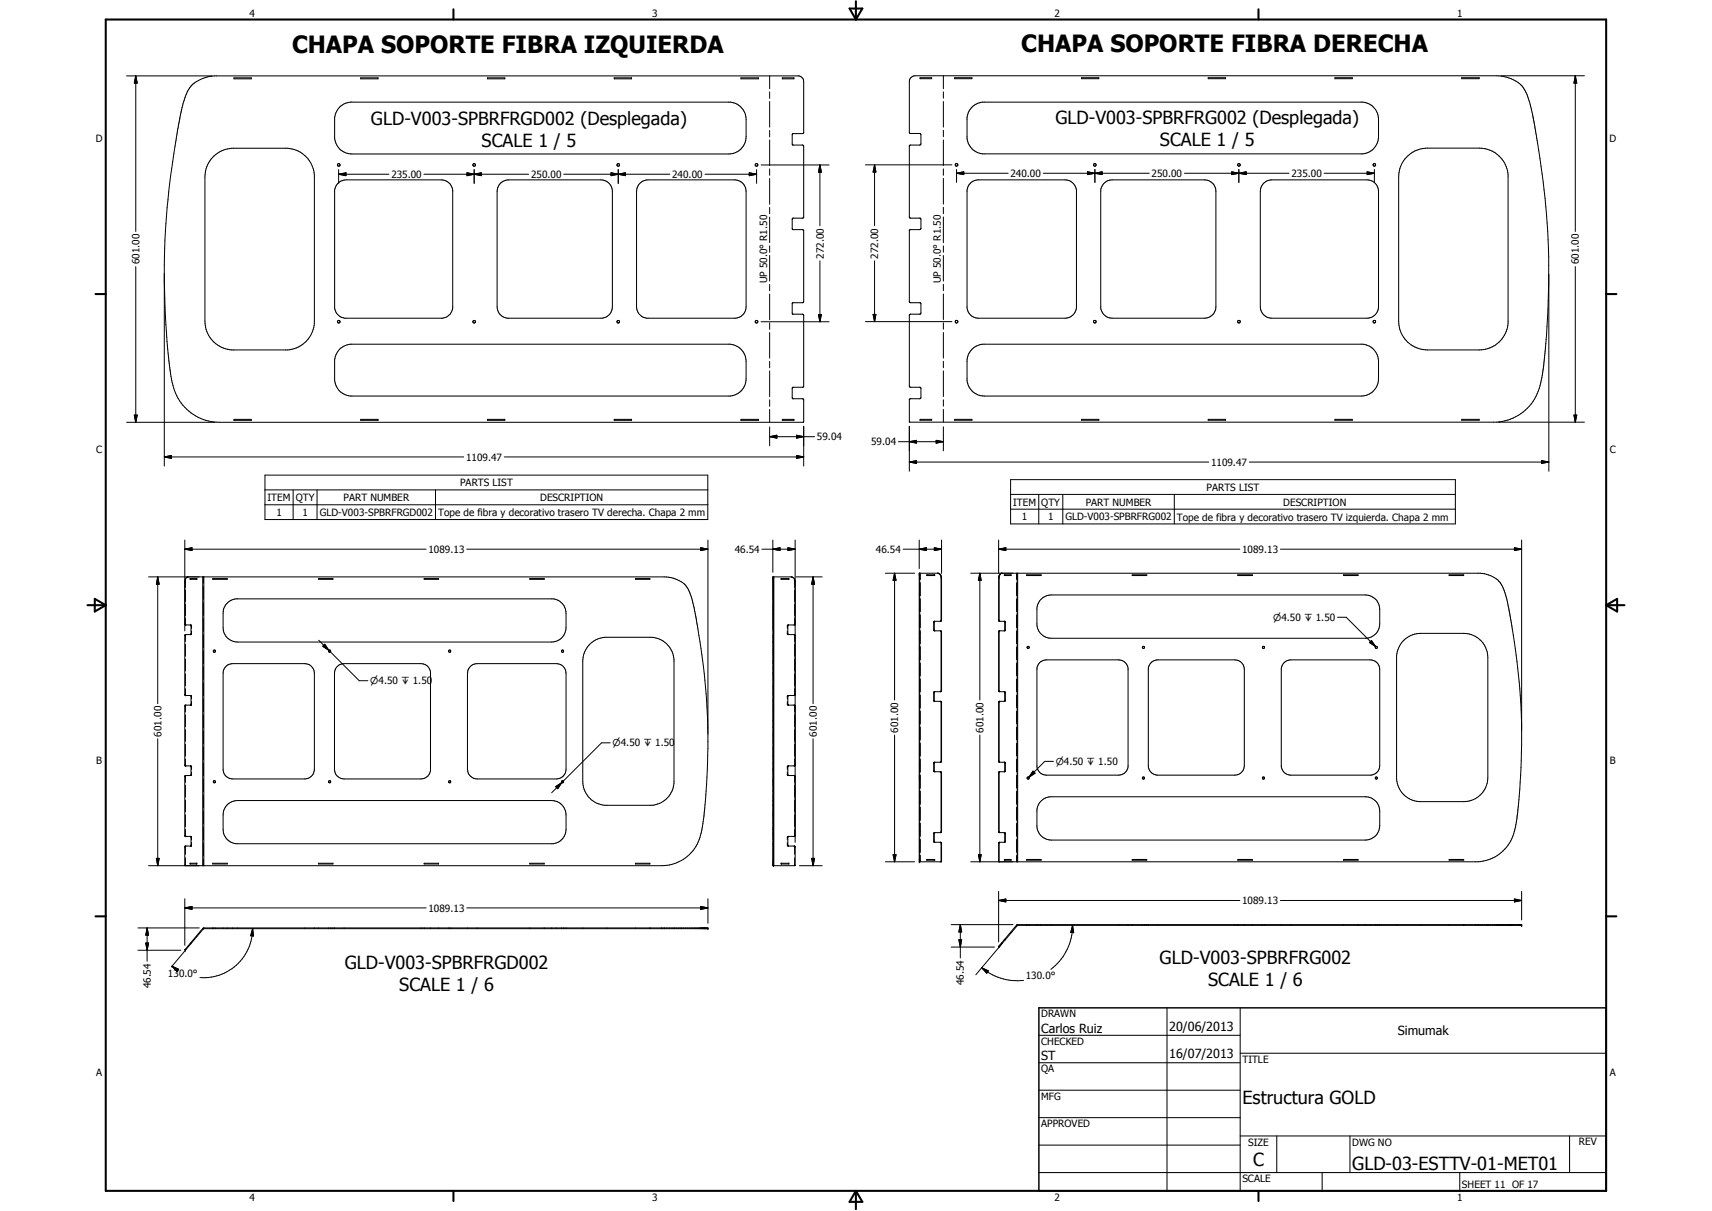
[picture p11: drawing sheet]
<svg xmlns="http://www.w3.org/2000/svg" width="594mm" height="420mm" viewBox="0 0 594 420" stroke-linecap="round" stroke-linejoin="round" font-family="sans-serif">
<g fill="none" stroke="#000" stroke-width=".35">
<path d="M43.9 26.3h29.7M47.1 26.3l.5 2.5h-1zM47.1 26.3v54M73.5 26.4l203.7-.1 .7 .3 .7 .7 .3 1v17.8l-.4 .3h-3.5l-.1 3.7 .3 .2h3.4l.3 .3v24.8l-.3 .3h-3.6l-.1 3.7 .3 .3h3.3l.4 .3v24.8l-.3 .2-3.6 .1-.1 3.7 .3 .2h3.3l.4 .3v24.8l-.3 .3h-3.6l-.1 3.7 .3 .2h3.3l.4 .3-.1 7.8M73.5 26.4a10 10 0 0 0-8.5 5.5 82.8 82.8 0 0 0-4 17.4l-.3 1.4a277.8 277.8 0 0 0-3.7 41.2v69.8M81.2 27h6v.3h-6zM117.8 37.2l2-1.3 1.7-.5h132a6.1 6.1 0 0 1 5.4 6v6a6 6 0 0 1-6 6h-130.8a6 6 0 0 1-6-5.4v-7.2l.5-1.7zM125.2 27h6v.3h-6zM169.2 27h6v.3h-6zM213.1 27h6.1v.3h-6.1zM257.1 27h6.1v.3h-6.1zM267.1 26.3v4.5"/>
<path d="M267.1 31.9v2.2M267.1 35.2v8.9M271.5 27h4v.3h-4zM319.3 27h4v.3h-4zM327.4 26.3v4.5M327.4 31.9v2.2M327.4 35.2v8.9M331.3 27h6v.3h-6zM337.7 36.7l1.6-.8 1.6-.5h132a6.1 6.1 0 0 1 5.5 6v6a6.1 6.1 0 0 1-5.5 6h-132a5.9 5.9 0 0 1-5.3-5.4v-7.2a6.1 6.1 0 0 1 2.1-4.1zM375.3 27h6v.3h-6zM419.3 27h6v.3h-6zM463.2 27h6.1v.3h-6.1z"/>
<path d="M507.2 27h6.1v.3h-6.1zM520.9 26.3h28.9M546.6 26.3l.5 2.5h-.9zM546.6 26.3v54M73.8 54.6a9.9 9.9 0 0 1 6.6-3.2h19.5a10.1 10.1 0 0 1 9.2 9.3v51.5a10.1 10.1 0 0 1-9.2 9.2h-19.5a10 10 0 0 1-9.3-10v-50a9.7 9.7 0 0 1 2.7-6.8zM117.5 58.8v4.8M162 59.9l2.5 .6-2.5 .5zM162 59.9l5 1.1v-1.1l-5 1.1zM164.5 58.8v4.8M212 59.9l2.5 .6-2.5 .5zM212 59.9l5 1.1v-1.1l-5 1.1zM214.5 58.8v4.8"/>
<path d="M260 59.9l2.5 .6-2.5 .5zM262.5 58.8v4.8M264.1 57.2h23.6M267.1 45.3v2.2M267.1 48.6v8.9M267.1 58.6v2.2M284.5 57.2l.5 2.5h-1zM284.5 57.2v21.1M300.3 57.2h30M303.5 57.2l.4 2.5h-.9zM303.5 57.2v21.1M327.4 45.2v2.3"/>
<path d="M327.4 48.6v8.8M327.4 58.6v2.2M331.9 58.8v4.5M377.4 59.6l2.5 .5-2.5 .5zM379.9 58.8v4.5M427.4 59.6l2.5 .5-2.5 .5zM429.9 58.8v4.5M474.4 59.6l2.5 .5-2.5 .5zM476.9 58.8v4.5M488 54.6a10.3 10.3 0 0 1 7.3-3.2h18a10.1 10.1 0 0 1 10 9.3v51.4a10.1 10.1 0 0 1-10 9.3h-18a10 10 0 0 1-10-10v-50a9.8 9.8 0 0 1 2.7-6.8zM117.1 63.8l1.1-.9 1.9-.5h33a4.1 4.1 0 0 1 4 3.6v40.9a4 4 0 0 1-3.5 3.5h-34a4.2 4.2 0 0 1-3.5-3.5v-40.9zM117.5 60.5l2.6-.6v1.1z"/>
<path d="M117.5 60.5h17.5M147.1 60.5h36.3M164.5 60.5l2.5-.6v1.1zM173.9 63.4l1.2-.7 1.4-.3h32a4 4 0 0 1 4 4v40a4 4 0 0 1-3.5 4h-33a4 4 0 0 1-3.5-4v-40l.3-1.4zM195.6 60.5h36.8M214.5 60.5l2.5-.6v1.1zM221.9 63.8l1.1-.9 1.9-.5h30a4 4 0 0 1 4 4v40a4 4 0 0 1-3.5 4h-31a4 4 0 0 1-3.5-4v-40l.2-1.4zM244.6 60.5h17.9M267.1 61.9v9M267.1 72v2.2M267.1 75.3v8.9M327.4 61.9v8.9"/>
<path d="M327.4 71.9v2.3M327.4 75.3v8.9M331.9 60.1l2.5-.5v1zM331.9 60.1h17.9M336.9 63.4l1.3-.7 1.3-.3h30.1a4.1 4.1 0 0 1 3.9 3.5v41a4.1 4.1 0 0 1-3.9 3.5h-30.1a4 4 0 0 1-3.9-3.5v-41l.4-1.3zM362 60.1h36.8M379.9 60.1l2.5-.5v1zM382.9 63.8l1.6-1.1 1.4-.3h32.1a4 4 0 0 1 3.9 4v40a4 4 0 0 1-3.9 4h-32.1a4.1 4.1 0 0 1-3.9-3.5v-41zM411 60.1h36.3M429.9 60.1l2.5-.5v1zM438.4 63.8l1.5-1.1 1.4-.3h33a4 4 0 0 1 4.1 4v40a4 4 0 0 1-4.1 4h-33a4 4 0 0 1-4-4v-40l.3-1.4zM459.5 60.1h17.4"/>
<path d="M47.1 92.5v54M57 97.7l.3 9a207.6 207.6 0 0 0 1.9 22.7 18.2 18.2 0 0 0 10.4 15.8l2.8 .9 3.8 .4h202.6M267.1 85.3v2.2M267.1 88.6v8.9M267.1 98.7v2.2M284.5 90.5v21.1M303.5 90.5v21.1M327.4 85.3v2.2M327.4 88.6v8.9M327.4 98.6v2.3M537.4 98.1l-.7 18.2-.9 9.4a32.9 32.9 0 0 1-3.8 13.6 16.6 16.6 0 0 1-12.7 7.2h-203.6l-.2-7.9 .3-.3h3.6l.2-3.6-.3-.3h-3.4l-.4-.3v-24.8l.3-.3 3.6-.1 .2-3.5-.3-.4h-3.4l-.4-.3v-24.8l.3-.2 3.6-.1 .2-3.5-.3-.4h-3.4l-.4-.3v-24.8l.3-.3 3.6-.1 .2-3.5-.5-.4h-3.3l-.3-.2v-17.8a2 2 0 0 1 2-2h201.8a11 11 0 0 1 10 5.3 70.8 70.8 0 0 1 4 16.4l.1 .7a274.6 274.6 0 0 1 4 40.5l.1 74.3M546.6 92.5v54"/>
<path d="M264.1 111.6h23.6M267.1 102v8.9M267.1 112v2.3M267.1 115.4v8.8M284 109.1h1l-.5 2.5zM300.3 111.6h30M303 109.1h.9l-.4 2.5zM327.4 102v8.9M327.4 112v2.2M327.4 115.4v8.8M117.8 121.2l2-1.3 1.7-.5h132a6.1 6.1 0 0 1 5.4 6v6a6.1 6.1 0 0 1-5.4 6h-132a6 6 0 0 1-5.4-5.4v-7.2l.5-1.7zM267.1 125.4v2.2"/>
<path d="M267.1 128.7v8.9M267.1 138.7v2.3M327.4 125.3v2.3M327.4 128.7v8.9M327.4 138.7v2.2M337.3 121.2l1.4-1.1 2.2-.7h132a6.1 6.1 0 0 1 5.5 6v6a6.1 6.1 0 0 1-6.1 6h-130.8a6 6 0 0 1-5.9-5.4l.1-7.8 .5-1.6zM43.9 146.5h30.7M46.6 144h1l-.5 2.5zM57 158.5l2.5-.5v1zM57 158.5h103.9M81.2 145.5h6v.3h-6zM125.2 145.5h6v.3h-6z"/>
<path d="M169.2 145.5h6v.3h-6zM175 158.5h103.9M213.1 145.5h6.1v.3h-6.1zM257.1 145.5h6.1v.3h-6.1zM267.1 151.5l2.5-.5v1zM267.1 142.1v4.4M267.1 148.1v6.6M267.1 151.5h15.6M271.5 145.5h4v.3h-4zM276.4 151l2.5 .5-2.5 .5zM276.4 158l2.5 .5-2.5 .5zM278.8 146.4v.1"/>
<path d="M278.9 147.9v13.8M311.8 153.2h15.6M315.5 153.2l2.5-.4v1zM315.5 147.9v15.6M319.3 145.5h4v.3h-4zM324.9 152.8l2.5 .4-2.5 .6zM327.4 142v4.5M327.4 148.1v8.3M331.3 145.5h6v.3h-6zM375.3 145.5h6v.3h-6zM419.3 145.5h6v.3h-6zM463.2 145.5h6.1v.3h-6.1z"/>
<path d="M507.2 145.5h6.1v.3h-6.1zM519.9 146.5h29.9M534.9 159.8l2.6 .5-2.6 .5zM546.2 144h.9l-.5 2.5zM91.9 164.8h153.7v15.5h-153.7zM91.9 170h153.7M91.9 175.1h153.7M101.7 170v10.3M110 170v10.3M151.1 170v10.3M315.5 160.3l2.5-.5v1zM315.5 160.3h103.9"/>
<path d="M350.7 166.4h154.3v15.4h-154.3zM350.7 171.5h154.3M350.7 176.7h154.3M360.5 171.5v10.3M368.8 171.5v10.3M407.5 171.5v10.3M433.5 160.3h104M64.1 190.5l2.5-.5v1zM64.1 187.4v31.5M64.1 190.5h83.8M162 190.5h83.7M243.2 190l2.5 .5-2.5 .5z"/>
<path d="M245.7 187.4v67.1M264.4 190.5h11.5M268.2 190.5l2.5-.5v1zM268.2 187.4v11.1M273.4 190l2.5 .5-2.5 .5zM275.9 187.4v104.9M307.2 198.9h10.2M310.4 198.9l.5 2.4h-1zM310.4 198.9v44M313.4 190.5h13.3M319 190.5l2.5-.5v1zM319 199.4h.2"/>
<path d="M319 199.7h.2M319 187.4v9.9M319.1 198.9v100.1M319.2 198.9v2.2M319.3 198.9v2.2M321.6 199.4h2.8v.3h-2.8zM321.8 199.4v.3M324.2 199.4v.3M324.2 190l2.5 .5-2.5 .5zM325.5 198.9l.9 .5 .3 .8v15M325.7 198.9h-6.7v100.1h7.7v-6.4M325.7 199l.6 .4 .3 .8v15.1l-.3 .3"/>
<path d="M326.7 187.4v11.5M336.8 198.9h176.8a8.4 8.4 0 0 1 8.1 5.4l1.2 3.9 1.7 8.8a246.9 246.9 0 0 1 3.4 34.2M340 198.9l.5 2.4h-1zM340 198.9v44M346.5 190.5l2.5-.5v1zM346.5 187.4v11.5M346.5 190.5h83.7M347.4 198.9l-.6 .5-.3 .8v15.1l.2 .3h2l.2 .3M347.6 198.9l-.6 .5-.3 1.1M348.5 199.4h2.4v.3h-2.4zM348.7 199.4v.3M350.7 199.4v.3"/>
<path d="M352.8 198.9v2.2M353 198.9v100.1M353.1 198.9v100.1M356.2 199.4h5.1v.3h-5.1zM392.9 199.4h5v.3h-5zM429.5 199.4h5.1v.3h-5.1zM444.3 190.5h83.7M466.2 199.4h5v.3h-5zM502.9 199.4h5v.3h-5zM525.5 190l2.5 .5-2.5 .5zM528 187.4v71.3a155.1 155.1 0 0 1-2.4 29.3 13.9 13.9 0 0 1-12.7 11h-176.1M51.6 200.2h178.9a9 9 0 0 1 8.5 4.7l1.1 2.9 1.6 7.6a238.5 238.5 0 0 1 3.9 46.7 171.3 171.3 0 0 1-1.9 25 14.3 14.3 0 0 1-14 13.3h-178.1"/>
<path d="M54.7 200.2l.5 2.5h-.9zM54.7 200.2v43.9M64.3 216.5h-.2l.2 .3 2 .1M64.3 204.8v3.9M64.3 209.7v3.9M64.3 214.5v2.2M64.4 201.1l-.1 2.7M64.4 216.8h.1M65.2 200.2a1.51 1.51 0 0 0-1.1 1.6h.2M65.4 200.2l-.6 .3M65.9 200.7h2.4v.3h-2.4zM66.1 216.8l.2 .2v3l-.2 .2"/>
<path d="M66.2 200.7v.3M66.3 219.8h.2M66.3 217.2h.2M66.3 216.9h.1M66.5 217v1.1M66.5 218.9v1.1M68.1 200.7v.3M70.4 200.2v100.2M70.6 200.2v2.2M70.6 203.5v4.4M70.6 209.1v4.4M70.6 214.6v4.5"/>
<path d="M70.7 200.2v100.2M73.8 200.7h5.1v.3h-5.1zM79.1 209l1.3-.8 1.5-.4h110a5.1 5.1 0 0 1 4.5 5v4.9a5 5 0 0 1-5 5.1h-109a5 5 0 0 1-5-5.1v-4.9a4.8 4.8 0 0 1 1.7-3.8zM110.5 200.7h5v.3h-5zM147.2 200.7h5v.3h-5zM183.8 200.7h5v.3h-5zM220.5 200.7h5v.3h-5zM268.2 201.8h.2M268.2 201h.2M268.2 200.7h.2M268.2 207.8h.2M268.2 212.8h.2"/>
<path d="M268.2 217.7h.2M268.3 200.2v2.2M268.3 203.5v4.4M268.3 209.1v4.4M268.3 214.6v4.5M268.4 200.2v100.2M268.5 200.2v100.2M271.1 200.7h2.7v.3h-2.7zM271.2 200.7v.3M273.2 219.8h.2M273.2 217.2h.2M273.2 218.9l.1 1.1"/>
<path d="M273.3 217l-.1 1.1M273.4 216.9h-.1M273.6 200.7v.3M273.6 216.8l-.2 .2v3l.2 .2M274.5 200.2l.7 .2M275.6 216.8h.1M275.6 201.1l.2 2.7M275.8 216.5h.1M275.8 201.8h.1M275.8 204.8v3.9M275.8 209.7v3.9M275.8 214.5v2.2"/>
<path d="M275.9 201.5a1.58 1.58 0 0 0-1.2-1.3h-6.5v100.2l7.7-.1v-6.5l-.1-.3h-2.4M275.9 216.7l-2.5 .2M276.3 200.2h9M282.1 200.2l.6 2.5h-1.1zM282.1 200.2v43.9M319 200.8h.2M319 219.8h.2M319 206.4h.2M319 211.5h.2M319 216.5h.2M319.2 202.2v4.5M319.2 207.8v4.4"/>
<path d="M319.2 213.3v4.5M319.2 218.9v4.5M319.3 202.2v4.5M319.3 207.8v4.4M319.3 213.3v4.5M319.3 218.9v4.5M324 218.6h.2M324 215.9h.2M324.3 215.6v3.3M326.3 218.9h.1M326.4 218.9v21M326.5 218.9l.2 .3"/>
<path d="M326.6 219.2h.1M326.6 215.2h.1M326.6 200.5h.1M326.7 215.2l-.2 .4h-2.3l-.2 .2 .1 3 2.4 .1M326.7 219.2v20.4M346.5 219.2h.2M346.5 215.2h.2M346.5 200.5h.2M346.7 215.2l.2 .4M346.7 200.5v14.7M346.7 219.2v20.4M346.9 218.9l-.2 .3"/>
<path d="M348.5 215.6v3.3M348.7 218.6h.2M348.7 215.9h.2M348.9 218.6l-.2 .3h-2l-.2 .2v20.7l.2 .2h2M348.9 215.9v2.7M352.8 202.2v4.5M352.8 207.8v4.4M352.8 213.3v4.5M352.8 218.9v4.5M361.1 208.1l1.6-1.2 2.1-.5h109a5 5 0 0 1 5 5.1v5a5 5 0 0 1-5 4.9h-109a5 5 0 0 1-5-4.4v-6.1l.2-1zM464.1 214.2h3l10.2 10.1M64.1 220.5h.2"/>
<path d="M64.1 220.5v20.5M64.3 220.4v2.1M64.3 223.6v4.1M64.3 228.7v4.1M64.3 233.8v4.1M64.3 238.9v2.2M64.6 220.2l-.2 .1M66.2 220.2h-1.9l-.2 .3M70.6 220.2v4.5M70.6 225.8v4.4M70.6 231.3v4.5M70.6 236.9v4.4"/>
<path d="M78.4 231.2l.7-.5 1.7-.4h24.9a3.3 3.3 0 0 1 3.4 3.3v33.3a3.3 3.3 0 0 1-3.4 3.4h-24.9a3.4 3.4 0 0 1-3.4-3.4v-33.3l.1-.9zM110.6 222.1l3.5 3.5M112.7 223.5l1.4 2.1-2.1-1.4zM114.1 225.6l10.6 10.6h3M117 231.2l.7-.5 1.7-.4h26.7a3.3 3.3 0 0 1 3.3 2.9v34.1a3.4 3.4 0 0 1-3.3 3h-26.7a3.3 3.3 0 0 1-3.3-3.4v-33.3l.4-1.7zM163.2 231.2l1.1-.7 1.3-.2h27.5a3.3 3.3 0 0 1 3.3 3.3v33.3a3.3 3.3 0 0 1-3.3 3.4h-27.5a3.4 3.4 0 0 1-3.4-3.4v-33.3l.3-1.3zM204.4 223.8a8.2 8.2 0 0 1 5.5-2.7h16.4a8.3 8.3 0 0 1 7.6 7.6v43.1a8.4 8.4 0 0 1-7.6 7.6h-16.4a8.3 8.3 0 0 1-7.7-8.3v-41.7a8.4 8.4 0 0 1 2.2-5.6zM268.2 225.6h.2M268.2 222.8h.2M268.2 221.1h.2M268.2 230.3h.2M268.2 229.4h.2"/>
<path d="M268.2 233.6h.2M268.2 226.3h.2M268.3 220.2v4.5M268.3 225.8v4.4M268.3 231.3v4.5M268.3 236.9v4.4M273.5 220.2h2.2l.2 .2M275.5 220.2l.1 .1M275.8 220.5h.1M275.8 220.3v2.2M275.8 223.6v4.1M275.8 228.7v4.1"/>
<path d="M275.8 233.8v4.1M275.8 238.9v2.2M319 225h.2M319 221.4h.2M319 228.1h.2M319 232.3h.2M319 224.2h.2M319.2 224.5v4.4h-.2M319.2 230v4.5M319.2 235.6v4.4M319.3 224.5v4.4M319.3 230v4.5"/>
<path d="M319.3 235.6v4.4M324.4 240h-.1M326.4 239.9l-.1 .1M326.5 240l-2.4 .1-.1 3 .3 .2h2.3l.1 .4M326.6 239.6h.1M326.7 239.6l-.2 .4M346.5 239.6h.2M346.7 239.6l.2 .4M348.4 240l.3 .2v2.9l-.3 .2M352.8 224.5v4.4M352.8 230v4.5M352.8 235.6v4.4"/>
<path d="M360.8 229.9l1.1-.7 1.2-.3h25a3.3 3.3 0 0 1 3.3 2.9v34.3a3.4 3.4 0 0 1-3.3 2.8h-25a3.3 3.3 0 0 1-3.3-2.8v-34.3zM399.5 229.9l1-.7 1.3-.3h26.6a3.3 3.3 0 0 1 3.4 3.4v33.3a3.3 3.3 0 0 1-3.4 3.3h-26.6a3.3 3.3 0 0 1-3.3-2.8v-34.3zM445.6 229.9l1.1-.7 1.3-.3h27.4a3.3 3.3 0 0 1 3.4 3.4v33.3a3.3 3.3 0 0 1-3.4 3.3h-27.4a3.4 3.4 0 0 1-3.4-2.8v-34.3zM475.2 222.9l.7-.7 1.4 2.1zM475.9 222.2l1.4 2.1-2.1-1.4zM486.8 222.5a8.3 8.3 0 0 1 6.2-2.7h14.9a8.4 8.4 0 0 1 8.4 8.3v41.7a8.4 8.4 0 0 1-8.4 8.3h-14.9a8.4 8.4 0 0 1-8.4-7.6v-43.1l.7-2.6zM54.7 256.3v44.1M64.1 241l.2 .3h2M64.1 245h.2M64.1 241h.2M64.1 245v20.4M64.3 244.8v2.2"/>
<path d="M64.3 248v4.1M64.3 253.2v4M64.3 258.2v4.1M64.4 241.2l.1 .1M64.5 244.6l-.1 .1M66.1 241.3h.1M66.2 241.3v.1M66.2 241.4l.1 3-.2 .2M66.3 244.3h.2M66.3 241.6h.2M66.3 241.3h.1M66.4 244.6h-2.1l-.2 .4"/>
<path d="M66.5 241.5v1M66.5 243.4v1M70.6 242.4v4.5M70.6 248v4.5M70.6 253.6v4.5M70.6 259.1v4.5M211.7 257.7h-3l-13.8 13.8M268.3 242.4v4.5M268.3 248v4.5M268.3 253.6v4.5M268.3 259.1v4.5M273.2 244.3h.2"/>
<path d="M273.2 241.6h.2M273.2 243.4l.1 1.1M273.3 241.5l-.1 1M273.3 244.6h2.5l.1 .3M273.3 241.3h.1M273.6 241.3l-.2 .2v2.9l.2 .2M275.6 241.2v.1M275.6 244.6v.1M275.8 245h.1M275.8 241h.1M275.8 244.8v2.2M275.8 248v4.1"/>
<path d="M275.8 253.2v4M275.8 258.2v4.1M275.9 241.1l-.1 .2h-2.4M282.1 256.3v44.1M310.4 255v44M319.2 241.2v4.4M319.2 246.7v4.5M319.2 252.3v4.4M319.2 257.9v4.4M319.3 241.2v4.4M319.3 246.7v4.5M319.3 252.3v4.4"/>
<path d="M319.3 257.9v4.4M324 243h.2M324 240.3h.2M324.3 240.1v3.1M324.3 243.2v.1M324.3 240v.1M324.3 243.3h.1M326.4 243.3v21.1M326.6 243.7h.1M326.7 243.7v20.4M340 255v44M346.5 243.7h.2"/>
<path d="M346.7 243.7v20.4M346.9 243.3l-.2 .4M348.7 243h.2M348.7 240.3h.2M348.7 243.3h-2l-.2 .2v20.7l.2 .3h2l.2 .3M348.7 240l.1 .1M348.8 240.1l.1 .2M348.8 243.2l-.1 .1M348.9 243l-.1 .2M348.9 240.3v2.7M352.8 241.2v4.4M352.8 246.7v4.5"/>
<path d="M352.8 252.3v4.4M352.8 257.9v4.4M64.1 265.4l.2 .3 2 .1M64.1 269.4h.2M64.1 265.4h.2M64.1 269.4v20.5M64.3 263.4v2.2M64.3 269.3v2.1M64.3 272.5v4.1M64.3 277.6v4.1M64.4 265.7h.1M64.6 269.1l-.2 .1"/>
<path d="M66.1 265.7l.2 .2-.1 3.1M66.2 269l-.1 .1M66.2 269h.1M66.3 266.1h.2M66.3 268.7h.2M66.3 269l-2 .1-.2 .3M66.3 265.8h.1M66.3 269h.1M66.5 265.9v1.1M66.5 267.8v1.1M70.6 264.7v4.5M70.6 270.3v4.4"/>
<path d="M70.6 275.8v4.5M78.7 279.4a5 5 0 0 1 3.7-1.7h109a5 5 0 0 1 5 5v5a5.1 5.1 0 0 1-4.5 5h-110a5 5 0 0 1-4.5-5l.1-6zM192.8 272.9l2.1-1.4-1.4 2.1zM194.9 271.5l-3.5 3.5M268.2 270.9h.2M268.2 277.7h.2M268.2 279.4h.2M268.2 270.3h.2M268.2 271.1h.2M268.2 266.9h.2M268.2 271.6h.2M268.3 264.7v4.5"/>
<path d="M268.3 270.3v4.4M268.3 275.8v4.5M273.2 266.1h.2M273.2 268.7h.2M273.2 267.8l.1 1.1M273.3 265.9l-.1 1.1M273.3 269h.1M273.4 269l2.3 .1 .2 .2M273.4 265.8h-.1M273.6 265.7l-.2 .2v3l.2 .2M275.5 269.1l.1 .1M275.6 265.7h.1"/>
<path d="M275.8 269.4h.1M275.8 265.4h.1M275.8 263.4v2.2M275.8 269.3v2.1M275.8 272.5v4.1M275.8 277.6v4.1M275.9 265.6l-2.5 .2M319 270.3h.2M319 278.1h.2M319 276.4h.2M319 268.9h.2M319 269.8h.2"/>
<path d="M319 265.6h.2M319 269.6h.2M319.2 263.4v4.4M319.2 269v4.4M319.2 274.5v4.5M319.3 263.4v4.4M319.3 269v4.4M319.3 274.5v4.5M324 267.5h.2M324 264.8h.2M324.3 267.7v.1M324.3 264.5v3.2"/>
<path d="M326.3 267.8l.3 .2-.1 20.8M326.4 264.4l-.1 .1M326.5 264.5h-2.4l-.1 3.1 2.5 .2 .2 .3M326.6 268.1h.1M326.6 264.1h.1M326.7 264.1l-.2 .4M326.7 268.1v20.4M346.5 268.1h.2M346.5 264.1h.2M346.7 264.1l.2 .4M346.7 268.1v20.4M346.9 267.8l-.2 .3"/>
<path d="M348.5 264.5v3.3M348.7 267.5h.2M348.7 264.8h.2M348.9 267.5l-.2 .3h-2l-.2 .2v20.7l.2 .2h2l.2 .3M348.9 264.8v2.7M352.8 263.4v4.4M352.8 269v4.4M352.8 274.5v4.5M358.5 267.5l.6 .8-2.1 1.4zM361.1 278.1l.8-.7a4.5 4.5 0 0 1 2.9-1h109a5 5 0 0 1 5 5v5a5 5 0 0 1-5 5.1h-109a5 5 0 0 1-5-4.6v-6l.4-1.5zM365.5 264.2h-3l-5.5 5.5M54.3 297.8h.9l-.5 2.6z"/>
<path d="M64.1 289.9l.2 .3h2M64.1 289.9h.2M64.1 293.9h.2M64.1 293.9v6.2M64.3 282.7v4.1M64.3 287.8v2.2M64.3 293.7v2.7M64.3 297.6l.1 2.8M64.4 290.1l.1 .1M64.5 293.5l-.1 .1M65.9 299.5h2.4v.3h-2.4zM66.1 290.2l.2 .2v2.9l-.2 .2"/>
<path d="M66.2 299.5v.3M66.3 290.5h.2M66.3 293.2h.2M66.3 293.5h-2l-.2 .4M66.3 290.2h.1M66.4 293.5h-.1M66.5 290.4v1M66.5 292.3v1M68.1 299.5v.3M70.6 281.4v4.5M70.6 287v4.4M70.6 292.5v4.5"/>
<path d="M70.6 298.1v2.3M73.8 299.5h5.1v.3h-5.1zM110.5 299.5h5v.3h-5zM147.2 299.5h5v.3h-5zM183.8 299.5h5v.3h-5zM220.5 299.5h5v.3h-5zM268.2 299.8h.2M268.2 299.5h.2M268.2 292.7h.2M268.2 282.7h.2M268.2 287.7h.2M268.2 289.7h.2"/>
<path d="M268.3 281.4v4.5M268.3 287v4.4M268.3 292.5v4.5M268.3 298.1v2.3M271.1 299.5h2.7v.3h-2.7zM271.2 299.5v.3M273.2 290.5h.2M273.2 293.2h.2M273.2 292.3l.1 1.1M273.3 290.4l-.1 1M273.3 290.2h.1M273.3 293.5h.1"/>
<path d="M273.6 299.5v.3M273.6 290.2l-.2 .2v2.9l.2 .2M275.6 290.1v.1M275.6 293.5v.1M275.8 289.9h.1M275.8 293.9h.1M275.8 282.7v4.1M275.8 287.8v2.2M275.8 293.7v2.7M275.8 297.6v2.6M275.9 290l-.1 .2h-2.4M281.6 297.8h1.1l-.6 2.6z"/>
<path d="M307.2 299h10.2M309.9 296.5h1l-.5 2.5zM319 298.4h.2M319 298.2h.2M319 291.5h.2M319 281.4h.2M319 286.4h.2M319 288.5h.2M319.2 280.1v4.5M319.2 285.7v4.4M319.2 291.3v4.4M319.2 296.8v2.2"/>
<path d="M319.3 280.1v4.5M319.3 285.7v4.4M319.3 291.3v4.4M319.3 296.8v2.2M321.6 298.2h2.8v.2h-2.8zM321.8 298.2v.2M324 291.9h.2M324 289.2h.2M324.2 298.2v.2M324.3 288.9l-.3 .2 .1 3 2.4 .1M324.3 288.9v3.3M324.4 288.9h-.1"/>
<path d="M326.3 292.2l.1 .1M326.4 292.3l.1 6.7M326.4 288.8l-.1 .1M326.5 292.2l.2 .4M326.5 288.8h-.1M326.6 292.6h.1M326.6 288.5h.1M326.6 298.9h.1M326.7 288.5l-.2 .4h-2.2M339.5 296.5h1l-.5 2.5zM346.5 292.6h.2M346.5 288.5h.2"/>
<path d="M346.5 298.9h.2M346.7 288.5l.2 .4M346.7 292.6v6.3M346.7 298.9l.1 .1M346.9 292.2l-.2 .4M348.4 288.9l.3 .2-.2 3.1M348.5 298.2h2.4v.2h-2.4zM348.7 291.9h.2M348.7 289.2h.2M348.7 298.2v.2M348.9 291.9l-.2 .3h-2l-.2 .2 .1 6.6M348.9 289.2v2.7"/>
<path d="M350.7 298.2v.2M352.8 280.1v4.5M352.8 285.7v4.4M352.8 291.3v4.4M352.8 296.8v2.2M356.2 298.2h5.1v.2h-5.1zM392.9 298.2h5v.2h-5zM429.5 298.2h5.1v.2h-5.1zM466.2 298.2h5v.2h-5zM502.9 298.2h5v.2h-5zM64.1 315l2.5-.5v1zM64.1 300.1l.2 .3"/>
<path d="M64.1 311.8v16.2M64.1 300.1h.2M64.1 315h83.8M162 315h83.7M243.2 314.5l2.5 .5-2.5 .5zM245.7 311.8v8.5M275.7 300.3l-.1 .1M275.8 300.1h.1M277.4 300.4h7.9M346.5 312.4l2.5-.5v1zM346.5 309.2v17.6M346.5 312.4h83.7"/>
<path d="M444.3 312.4h83.7M525.5 311.9l2.5 .5-2.5 .5zM528 309.2v10M47.9 321.9h21.2M47.9 329.7h14.8M50.6 327.2h1l-.6 2.5zM51 321.9l.6 2.5h-1zM51 321.9v11.6M59.7 335.2l2.3 1.1-.6 .8zM59.7 335.2l2 1.5M64.2 329.5h.1M64.2 329.5l.1 .2"/>
<path d="M64.3 329.4l-.1 .1M64.3 329.4l.1 .2M64.3 329.3l.3 .1M64.4 329.6l-.1 .1M64.4 329.6l-4.9 5.9M64.4 329.6h.1M65.2 328.3l.2 .1M65.9 327.4l.3 .1M66.1 327.2v.1M66.2 327.4h.1M66.3 327h.1M66.4 327.1l.1 .1"/>
<path d="M68.1 324.8l.1 .1M68.2 324.9l.1 .1M70.4 322.1l-6.1 7.3M70.4 322.1l.2 .2M70.6 322.3l-6.2 7.3M70.7 321.9v.3M70.7 321.9h175v.3h-175M70.7 322.2l-.1 .1M70.7 321.9l-.3 .2M73.8 321.9v.3M74 321.9v.3M74.8 321.9v.3"/>
<path d="M77.4 321.9v.3M78.9 321.9v.3M80.8 321.9v.3M82.4 321.9v.3M87.7 322.2l.3 2.5h-1zM87.7 322.2a17 17 0 0 1-18.3 17M105.7 321.9v.3M109.1 321.9v.3M110.5 321.9v.3M114 321.9v.3M114.8 321.9v.3M115.5 321.9v.3"/>
<path d="M116.1 321.9v.3M119.4 321.9v.3M146.1 321.9v.3M147.2 321.9v.3M149.4 321.9v.3M152.2 321.9v.3M155.7 321.9v.3M156.4 321.9v.3M162.2 321.9v.3M165.6 321.9v.3M183.8 321.9v.3M188.8 321.9v.3"/>
<path d="M191.4 321.9v.3M193.1 321.9v.3M194.9 321.9v.3M195.6 321.9v.3M196.4 321.9v.3M202.2 321.9v.3M210.6 321.9v.3M220.5 321.9v.3M225.5 321.9v.3M225.6 321.9v.3M229.7 321.9v.3M230.5 321.9v.3"/>
<path d="M233.9 321.9v.3M236.4 321.9v.3M243.1 321.9v.3M330.1 320.8h21.4M330.1 328.6h15M332.7 326.1h1l-.5 2.5zM333.2 320.8l.5 2.5h-1zM333.2 320.8v11.6M340.7 335.8l2.3 1-.6 .9zM340.7 335.8a19.3 19.3 0 0 0 14.5 4.3M346.6 328.3h.1M346.7 328.5l-8.1 9.7"/>
<path d="M346.7 328.2h.1M346.7 328.4l.1 .1M346.9 328.3h.1M347.6 327.2l-1.1 1.2h.4M347.6 327.2l.2 .1M347.8 327.3l-.9 1.1M348.4 326.1l.1 .1M348.5 326.1h.1M348.6 326.2l.1 .1M348.7 325.9l.2 .1M348.7 326.1v.1M350.7 323.5h.1"/>
<path d="M350.8 323.6h.1M352.8 321l-5.2 6.2M352.8 321l.2 .2M353 321.2l-5.2 6.1M353.1 320.8v.3M353.1 320.8h174.9v.3h-174.9M353.1 320.8l-.3 .2M353.1 321.1l-.1 .1M356.2 320.8v.3M356.4 320.8v.3M357.2 320.8v.3M359.8 320.8v.3"/>
<path d="M361.3 320.8v.3M363.1 320.8v.3M364.8 320.8v.3M372.2 321.1l.4 2.5-1-.1zM372.2 321.1a19.1 19.1 0 0 1-7.5 15.2M388.1 320.8v.3M391.4 320.8v.3M392.9 320.8v.3M396.4 320.8v.3M397.2 320.8v.3M397.9 320.8v.3M398.5 320.8v.3"/>
<path d="M401.8 320.8v.3M428.4 320.8v.3M429.5 320.8v.3M431.8 320.8v.3M434.6 320.8v.3M438.1 320.8v.3M438.8 320.8v.3M444.6 320.8v.3M448 320.8v.3M466.2 320.8v.3M471.2 320.8v.3M473.8 320.8v.3"/>
<path d="M475.4 320.8v.3M477.2 320.8v.3M478 320.8v.3M478.8 320.8v.3M484.6 320.8v.3M493 320.8v.3M502.9 320.8v.3M507.9 320.8v.3M512.1 320.8v.3M512.9 320.8v.3M516.3 320.8v.3M519.2 320.8v.3"/>
<path d="M525.5 320.8v.3M360.5 359.2h69.9M405 349.7v63.5M430.4 349.7v63.5M360.5 368.7h69.9M360.5 378.2h69.9M430.4 365.4h127M360.5 387.8h69.9M360.5 397.3h69.9M430.4 394.1h127M443.1 394.1v12.7M468.5 394.1v12.7"/>
<path d="M544.7 394.1v12.7M360.5 406.8h196.9M458.8 406.8v6.4M506.6 406.8v6.4"/>
<circle cx="117.6" cy="57.2" r=".46"/>
<circle cx="164.5" cy="57.2" r=".45"/>
<circle cx="214.5" cy="57.2" r=".45"/>
<circle cx="262.5" cy="57.2" r=".46"/>
<circle cx="331.9" cy="57.2" r=".46"/>
<circle cx="379.9" cy="57.2" r=".45"/>
<circle cx="429.9" cy="57.2" r=".45"/>
<circle cx="476.9" cy="57.2" r=".45"/>
<circle cx="117.5" cy="111.6" r=".45"/>
<circle cx="164.5" cy="111.6" r=".45"/>
<circle cx="214.5" cy="111.6" r=".46"/>
<circle cx="262.5" cy="111.6" r=".46"/>
<circle cx="331.9" cy="111.6" r=".46"/>
<circle cx="379.9" cy="111.6" r=".44"/>
<circle cx="429.9" cy="111.6" r=".46"/>
<circle cx="476.9" cy="111.6" r=".45"/>
<circle cx="74.4" cy="225.9" r=".38"/>
<circle cx="114.4" cy="225.9" r=".38"/>
<circle cx="156" cy="225.9" r=".38"/>
<circle cx="195.2" cy="225.9" r=".39"/>
<circle cx="356.8" cy="224.6" r=".38"/>
<circle cx="396.8" cy="224.6" r=".37"/>
<circle cx="438.4" cy="224.6" r=".39"/>
<circle cx="477.6" cy="224.6" r=".37"/>
<circle cx="74.4" cy="271.2" r=".38"/>
<circle cx="114.4" cy="271.2" r=".38"/>
<circle cx="156" cy="271.2" r=".38"/>
<circle cx="195.2" cy="271.3" r=".39"/>
<circle cx="356.8" cy="269.9" r=".38"/>
<circle cx="396.8" cy="269.9" r=".38"/>
<circle cx="438.4" cy="269.9" r=".39"/>
<circle cx="477.6" cy="269.9" r=".38"/>
</g>
<g fill="#000">
<circle cx="319" cy="198.9" r=".18"/>
<circle cx="64.3" cy="216.7" r=".18"/>
<circle cx="66.5" cy="217" r=".18"/>
<circle cx="268.4" cy="200.2" r=".18"/>
<circle cx="275.8" cy="216.7" r=".18"/>
<circle cx="64.3" cy="220.4" r=".18"/>
<circle cx="64.3" cy="241.1" r=".18"/>
<circle cx="66.5" cy="244.4" r=".18"/>
<circle cx="275.8" cy="241.1" r=".18"/>
<circle cx="64.3" cy="269.3" r=".18"/>
<circle cx="64.3" cy="265.6" r=".18"/>
<circle cx="66.5" cy="265.9" r=".18"/>
<circle cx="275.8" cy="265.6" r=".18"/>
<circle cx="275.8" cy="269.3" r=".18"/>
<circle cx="64.3" cy="290" r=".18"/>
<circle cx="66.5" cy="293.3" r=".18"/>
<circle cx="275.8" cy="290" r=".18"/>
<circle cx="319" cy="299" r=".18"/>
<circle cx="268.4" cy="300.4" r=".18"/>
<circle cx="64.3" cy="329.7" r=".18"/>
<circle cx="245.7" cy="322.2" r=".18"/>
<circle cx="245.7" cy="321.9" r=".18"/>
<circle cx="346.5" cy="328.4" r=".18"/>
<circle cx="528" cy="320.8" r=".18"/>
<circle cx="528" cy="321.1" r=".18"/>
</g>
<g fill="none" stroke="#000" stroke-width=".71">
<path d="M36.7 6.8h520.7v406.4h-520.7zM157.3 3.2v3.6M294.8 3h4.4l-2.2 3.8zM297 .4v6.4M436.7 3.2v3.6M33.1 102h3.6M557.4 102h3.5M30.3 210h6.4M32.9 207.8l3.8 2.2-3.8 2.2zM557.4 210h6.3M557.4 210l3.8-2.2v4.4zM33.1 317.9h3.6"/>
<path d="M557.4 317.9h3.5M157.3 413.2v3.5M297 413.2v6.3M297 413.2l2.2 3.8h-4.4zM436.7 413.2v3.5"/>
</g>
<path d="M360.5 349.7h196.9v63.5h-196.9z" fill="none" stroke="#000" stroke-width=".51"/>
<g fill="#000">
<path d="M47.1 26.3l.5 2.5h-1zM546.6 26.3l.5 2.5h-.9zM117.5 60.5l2.6-.6v1.1zM164.5 60.5l2.5-.6v1.1zM214.5 60.5l2.5-.6v1.1zM284.5 57.2l.5 2.5h-1zM303.5 57.2l.4 2.5h-.9zM331.9 60.1l2.5-.5v1zM379.9 60.1l2.5-.5v1zM429.9 60.1l2.5-.5v1zM162 59.9l2.5 .6-2.5 .5zM212 59.9l2.5 .6-2.5 .5z"/>
<path d="M260 59.9l2.5 .6-2.5 .5zM377.4 59.6l2.5 .5-2.5 .5zM427.4 59.6l2.5 .5-2.5 .5zM474.4 59.6l2.5 .5-2.5 .5zM284 109.1h1l-.5 2.5zM303 109.1h.9l-.4 2.5zM46.6 144h1l-.5 2.5zM57 158.5l2.5-.5v1zM267.1 151.5l2.5-.5v1zM276.4 151l2.5 .5-2.5 .5zM276.4 158l2.5 .5-2.5 .5zM315.5 153.2l2.5-.4v1z"/>
<path d="M315.5 160.3l2.5-.5v1zM324.9 152.8l2.5 .4-2.5 .6zM546.2 144h.9l-.5 2.5zM534.9 159.8l2.6 .5-2.6 .5zM64.1 190.5l2.5-.5v1zM243.2 190l2.5 .5-2.5 .5zM268.2 190.5l2.5-.5v1zM273.4 190l2.5 .5-2.5 .5zM319 190.5l2.5-.5v1zM324.2 190l2.5 .5-2.5 .5zM346.5 190.5l2.5-.5v1zM525.5 190l2.5 .5-2.5 .5z"/>
<path d="M54.7 200.2l.5 2.5h-.9zM282.1 200.2l.6 2.5h-1.1zM310.4 198.9l.5 2.4h-1zM340 198.9l.5 2.4h-1zM112.7 223.5l1.4 2.1-2.1-1.4zM475.9 222.2l1.4 2.1-2.1-1.4zM192.8 272.9l2.1-1.4-1.4 2.1zM358.5 267.5l.6 .8-2.1 1.4zM54.3 297.8h.9l-.5 2.6zM281.6 297.8h1.1l-.6 2.6zM309.9 296.5h1l-.5 2.5zM339.5 296.5h1l-.5 2.5z"/>
<path d="M64.1 315l2.5-.5v1zM243.2 314.5l2.5 .5-2.5 .5zM346.5 312.4l2.5-.5v1zM525.5 311.9l2.5 .5-2.5 .5zM50.6 327.2h1l-.6 2.5zM51 321.9l.6 2.5h-1zM59.7 335.2l2.3 1.1-.6 .8zM87.7 322.2l.3 2.5h-1zM332.7 326.1h1l-.5 2.5zM333.2 320.8l.5 2.5h-1zM340.7 335.8l2.3 1-.6 .9zM372.2 321.1l.4 2.5-1-.1z"/>
</g>
<g font-size="8.2">
<text x="101.3" y="18.2">CHAPA SOPORTE FIBRA IZQUIERDA</text>
<text x="354.3" y="18.1">CHAPA SOPORTE FIBRA DERECHA</text>
</g>
<g font-size="6.3">
<text x="128.7" y="43.3">GLD-V003-SPBRFRGD002 (Desplegada)</text>
<text x="366.2" y="43">GLD-V003-SPBRFRG002 (Desplegada)</text>
<text x="167.1" y="50.8">SCALE 1 / 5</text>
<text x="402.5" y="50.5">SCALE 1 / 5</text>
<text x="402.4" y="334.6">GLD-V003-SPBRFRG002</text>
<text x="119.6" y="336.3">GLD-V003-SPBRFRGD002</text>
<text x="138.5" y="343.8">SCALE 1 / 6</text>
<text x="419.2" y="342.1">SCALE 1 / 6</text>
<text x="431.1" y="383.1">Estructura GOLD</text>
<text x="434.8" y="404.7">C</text>
<text x="469.2" y="406">GLD-03-ESTTV-01-MET01</text>
</g>
<g font-size="4.4">
<text x="361.3" y="358.4">Carlos Ruiz</text>
<text x="405.7" y="357.7">20/06/2013</text>
<text x="485" y="359.2">Simumak</text>
<text x="361.3" y="367.9">ST</text>
<text x="405.7" y="367.2">16/07/2013</text>
</g>
<g font-size="3.5">
<text x="86.6" y="5.8">4</text>
<text x="226.3" y="5.8">3</text>
<text x="365.9" y="5.8">2</text>
<text x="505.6" y="5.8">1</text>
<text x="33.3" y="49.4">D</text>
<text x="558.5" y="49.4">D</text>
<text x="135.8" y="61.8">235.00</text>
<text x="184.3" y="61.8">250.00</text>
<text x="233.2" y="61.8">240.00</text>
<text x="350.6" y="61.4">240.00</text>
<text x="399.6" y="61.4">250.00</text>
<text x="448.1" y="61.4">235.00</text>
<text x="285.8" y="89.7" transform="rotate(-90 285.8 89.7)">272.00</text>
<text x="304.8" y="89.7" transform="rotate(-90 304.8 89.7)">272.00</text>
<text x="48.4" y="91.7" transform="rotate(-90 48.4 91.7)">601.00</text>
<text x="547.9" y="91.7" transform="rotate(-90 547.9 91.7)">601.00</text>
<text x="266.3" y="98.3" transform="rotate(-90 266.3 98.3)">UP 50.0° R1.50</text>
<text x="326.5" y="98.3" transform="rotate(-90 326.5 98.3)">UP 50.0° R1.50</text>
<text x="283.5" y="152.8">59.04</text>
<text x="302.3" y="154.6">59.04</text>
<text x="33.4" y="157.3">C</text>
<text x="161.7" y="159.9">1109.47</text>
<text x="420.2" y="161.6">1109.47</text>
<text x="558.6" y="157.3">C</text>
<text x="92.9" y="173.9">ITEM</text>
<text x="102.6" y="173.9">QTY</text>
<text x="119.2" y="173.9">PART NUMBER</text>
<text x="159.7" y="168.7">PARTS LIST</text>
<text x="187.4" y="173.9">DESCRIPTION</text>
<text x="418.7" y="170.3">PARTS LIST</text>
<text x="95.9" y="179">1</text>
<text x="104.9" y="179">1</text>
<text x="110.9" y="179">GLD-V003-SPBRFRGD002</text>
<text x="152.1" y="179">Tope de fibra y decorativo trasero TV derecha. Chapa 2 mm</text>
<text x="351.6" y="175.4">ITEM</text>
<text x="361.4" y="175.4">QTY</text>
<text x="376.8" y="175.4">PART NUMBER</text>
<text x="445.3" y="175.4">DESCRIPTION</text>
<text x="354.6" y="180.6">1</text>
<text x="363.7" y="180.6">1</text>
<text x="369.7" y="180.6">GLD-V003-SPBRFRG002</text>
<text x="408.4" y="180.6">Tope de fibra y decorativo trasero TV izquierda. Chapa 2 mm</text>
<text x="148.7" y="191.8">1089.13</text>
<text x="255" y="191.8">46.54</text>
<text x="303.9" y="191.8">46.54</text>
<text x="431" y="191.8">1089.13</text>
<text x="56" y="255.6" transform="rotate(-90 56 255.6)">601.00</text>
<text x="283.5" y="255.6" transform="rotate(-90 283.5 255.6)">601.00</text>
<text x="311.7" y="254.2" transform="rotate(-90 311.7 254.2)">601.00</text>
<text x="341.2" y="254.2" transform="rotate(-90 341.2 254.2)">601.00</text>
<text x="33.4" y="265.2">B</text>
<text x="558.6" y="265.2">B</text>
<text x="148.7" y="316.3">1089.13</text>
<text x="431" y="313.7">1089.13</text>
<text x="58.3" y="338.9">130.0°</text>
<text x="334.5" y="341.8" transform="rotate(-90 334.5 341.8)">46.54</text>
<text x="356" y="339.8">130.0°</text>
<text x="52.4" y="342.9" transform="rotate(-90 52.4 342.9)">46.54</text>
<text x="361.3" y="353">DRAWN</text>
<text x="361.3" y="362.5">CHECKED</text>
<text x="431.1" y="368.7">TITLE</text>
<text x="33.4" y="373.2">A</text>
<text x="361.3" y="372.1">QA</text>
<text x="558.6" y="373.2">A</text>
<text x="361.3" y="381.6">MFG</text>
<text x="361.3" y="391.1">APPROVED</text>
<text x="433.1" y="397.5">SIZE</text>
<text x="469.2" y="397.5">DWG NO</text>
<text x="547.9" y="397.4">REV</text>
<text x="431.1" y="410.2">SCALE</text>
<text x="507.3" y="412.3">SHEET 11 OF 17</text>
<text x="86.6" y="416.7">4</text>
<text x="226.3" y="416.7">3</text>
<text x="365.9" y="416.7">2</text>
<text x="505.6" y="416.7">1</text>
</g>
<g font-size="3.3">
<text x="441.8" y="215.4">n4.50 x 1.50</text>
<text x="128.5" y="237.4">n4.50 x 1.50</text>
<text x="212.6" y="259">n4.50 x 1.50</text>
<text x="366.3" y="265.5">n4.50 x 1.50</text>
</g>
</svg>
